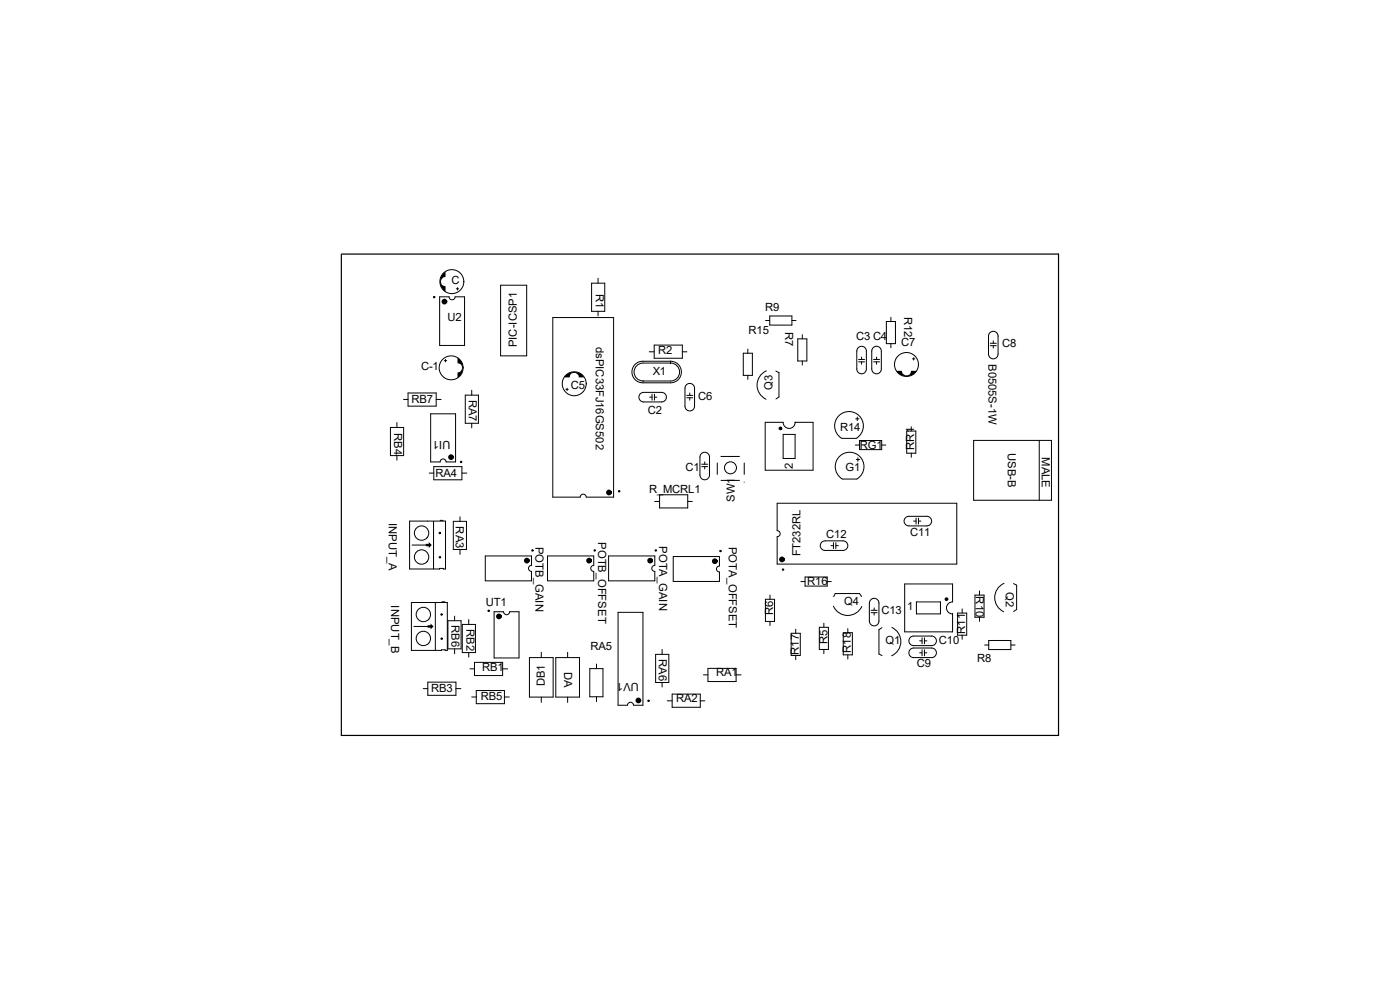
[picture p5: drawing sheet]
<svg xmlns="http://www.w3.org/2000/svg" width="297mm" height="210mm" viewBox="0 0 297 210" stroke-linecap="round" stroke-linejoin="round" font-family="sans-serif">
<g fill="#000">
<path d="M94 58l.5-.4v1.2a.97 .97 0 0 0-1 .9 .97 .97 0 0 0 1 1v1.2a2.56 2.56 0 0 1-.5-3.9z" fill-rule="evenodd"/>
<path d="M97.1 75.9a2.56 2.56 0 0 1 0 4.3v-1.2a.96 .96 0 0 0 .9-1 .96 .96 0 0 0-.9-.9z" fill-rule="evenodd"/>
<path d="M190.2 78.7h1.1a.96 .96 0 0 0 1 .9 .96 .96 0 0 0 1-.9h1.1a2.56 2.56 0 0 1-4.2 0z" fill-rule="evenodd"/>
<path d="M119.8 79.8a2.62 2.62 0 0 1 4.2 .3h-1.2a.97 .97 0 0 0-1-1 .97 .97 0 0 0-.9 1h-1.2z" fill-rule="evenodd"/>
<path d="M90.3 115.4h.7v-.4l.6 .6-.6 .7v-.4h-.7z" fill-rule="evenodd"/>
<path d="M90.7 132.6h.6v-.3l.7 .6-.7 .6v-.3h-.6z" fill-rule="evenodd"/>
</g>
<g fill="none" stroke="#000" stroke-width=".21">
<path d="M126.9 59v1.1M93.3 63h2a.64 .64 0 0 0 .6 .6 .64 .64 0 0 0 .6-.6h2.1v10.3h-5.3zM94.3 76.5h.5M94.5 76.3v.5M96.8 61.3h.5M97.1 61v.5M106.2 60.5h5.5v15h-5.5zM117.3 67.4h12.9v38.1h-5.8a.64 .64 0 0 0-.7-.7 .64 .64 0 0 0-.6 .7h-5.8zM125.5 60.1h2.8v5.9h-2.8zM126.9 66v1M137.7 74.6h1.1M138.8 73.2h6v2.8h-6z"/>
<path d="M144.8 74.6h.9M157.7 74.9h1.9v4.7h-1.9zM158.7 74v.9M158.7 79.6v.9M162.4 68h.9M162.6 78.7a3.3 3.3 0 0 0-2 3 3.3 3.3 0 0 0 1.9 3M163.3 67h4.7v2h-4.7zM164.6 78.7l.7 .3v5.2l-.7 .4M168 68h.9M169.2 71.9h2v4.7h-2zM170.2 71v.9M170.2 76.6v.8"/>
<path d="M182.1 73.8a1.02 1.02 0 0 1 1.1-.3 1.02 1.02 0 0 1 .6 1v3.8a1.02 1.02 0 0 1-1 1 1.02 1.02 0 0 1-1-1v-3.8zM182.1 76.3h1.3M182.1 76.8h1.3M182.8 75.7v.6M182.8 76.8v.5M185.2 73.8a1.02 1.02 0 0 1 1.1-.3 1.02 1.02 0 0 1 .7 1v3.8a1.02 1.02 0 0 1-1 1 1.02 1.02 0 0 1-1.1-1v-3.8zM185.3 76.3h1.3M185.3 76.8h1.3M186 75.7v.6M186 76.8v.5M188 68.2h2v4.7h-2zM189 67.3v.9"/>
<path d="M189 72.9v.9M193.6 76.1h.5M193.8 75.9v.5M210 70.6a1.02 1.02 0 0 1 1.1-.2 1.02 1.02 0 0 1 .6 .9v3.8a1.02 1.02 0 0 1-1 1 1.02 1.02 0 0 1-1-1v-3.8zM210.1 73.3h1.3M210.1 72.8h1.3M210.7 72.3v.5M210.7 73.3v.5M82.8 90.7h2.8v5.9h-2.8zM84.2 89.6v1.1M84.2 96.6v1M85.6 84.7h1"/>
<path d="M86.6 83.4h5.9v2.8h-5.9zM91.4 87.8h5.2v10.2h-2a.64 .64 0 0 0-.6-.6 .64 .64 0 0 0-.6 .6h-2zM92 99h6v2.8h-6zM92.5 84.7h1.1M98.7 83.8h2.8v6h-2.8zM100.1 82.8v1M100.1 89.8v1M120 82.6h.6M120.3 82.3v.6M135.8 83.5l.8-.3h3.8a1.02 1.02 0 0 1 1 1.1 1.02 1.02 0 0 1-1 1h-3.8a1.02 1.02 0 0 1-1-.7 1.02 1.02 0 0 1 .2-1.1zM137.8 84.3h.5M138.3 83.6v1.3"/>
<path d="M138.8 84.3h.5M138.8 83.6v1.3M142.3 81.2h-5.9a2.28 2.28 0 0 1-2.3-2.3 2.28 2.28 0 0 1 2.3-2.3h5.8a2.29 2.29 0 0 1 2.4 2.3 2.29 2.29 0 0 1-2.3 2.3M142.3 80.8a1.91 1.91 0 0 0 1.9-1.9 1.91 1.91 0 0 0-2-1.9h-5.8a1.91 1.91 0 0 0-1.9 1.9 1.91 1.91 0 0 0 2 1.9h5.8M145.6 81.6a1.02 1.02 0 0 1 1.1-.2 1.02 1.02 0 0 1 .6 .9v3.9a1.02 1.02 0 0 1-1 1 1.02 1.02 0 0 1-1-1v-3.9zM145.7 84.4h1.3M145.7 83.9h1.3M146.3 83.4v.5M146.3 84.4v.5M148.8 96.2a1.02 1.02 0 0 1 1.1-.2 1.02 1.02 0 0 1 .6 1v3.8a1.02 1.02 0 0 1-1 1 1.02 1.02 0 0 1-1-1v-3.8zM148.9 99h1.2M148.9 98.5h1.2"/>
<path d="M149.5 98v.5M149.5 99v.5M152.2 98.2v2.4M152.9 96.8h4M157.9 98.2v2.4M166.1 92.2h2.6v5.1h-2.6zM168.7 89.6h3.8v10.2h-10.2v-10.2h3.8a1.27 1.27 0 0 0 1.3 1.3 1.27 1.27 0 0 0 1.3-1.3M178.6 93h3.1a3 3 0 0 0 .7-4.6 3 3 0 0 0-4.6 0 3 3 0 0 0 .8 4.6M181.5 94.4h.9M181.5 88.9h.8M181.7 97.5h.7M181.9 88.5v.7"/>
<path d="M182 97.1v.8M182.4 93.5h4.6v1.9h-4.6zM187 94.4h.9M192.4 91.4h1.9v4.7h-1.9zM193.3 90.6v.8M193.3 96.1v.9M206.6 93.4h16.5v12.7h-16.5zM220.5 93.4v12.7M86.9 110.5h7.6v10.2h-.4v-.1h-.8v.1h-6.4zM87.4 115.6h3.9M90.6 119.1a1.52 1.52 0 0 0-.8-2.4 1.52 1.52 0 0 0-1.9 1.7 1.52 1.52 0 0 0 2.4 1l.3-.2M91.1 100.4h.9"/>
<path d="M92 110.6v10.1M93.2 113h.2v.2h-.2zM93.2 118.1h.2v.2h-.2zM93.4 110.4h.6M96.2 110.6h2.8v6h-2.8zM97.6 109.6v1M97.6 116.6v1M98 100.4h1M102.9 117.9h9.9v2a.64 .64 0 0 0-.7 .7 .64 .64 0 0 0 .7 .6v2h-9.9zM116.2 117.9h9.8v2a.64 .64 0 0 0-.7 .7 .64 .64 0 0 0 .7 .6v2h-9.8zM129.1 117.9h9.8v2a.64 .64 0 0 0-.6 .7 .64 .64 0 0 0 .6 .6v2h-9.8zM138.9 106.4h1"/>
<path d="M139.9 105h6v2.8h-6zM142.8 118.1h9.8v2a.64 .64 0 0 0-.6 .6 .64 .64 0 0 0 .6 .6v2h-9.8zM145.9 106.4h1M153 101.9h3.9M157.9 102.3h.1M164.9 106.8h38.1v12.9h-38.1v-5.9a.64 .64 0 0 0 .6-.6 .64 .64 0 0 0-.6-.6zM174.3 115l.7-.3h3.8a1.02 1.02 0 0 1 1.1 1.1 1.02 1.02 0 0 1-1.1 1h-3.8a1.02 1.02 0 0 1-.9-.7 1.02 1.02 0 0 1 .2-1.1zM176.3 115.8h.5M176.8 115.1v1.3M177.3 115.8h.5M177.3 115.1v1.3M181.8 101.6a3 3 0 0 0 .8-4.6 3 3 0 0 0-4.7 0 3 3 0 0 0 .8 4.6h3.1"/>
<path d="M192.1 109.8l.7-.3h3.8a1.02 1.02 0 0 1 1 1 1.02 1.02 0 0 1-1 1.1h-3.8a1.02 1.02 0 0 1-.9-.7 1.02 1.02 0 0 1 .2-1.1zM193.8 110.5h.5M194.3 109.9v1.3M194.8 110.5h.6M194.8 109.9v1.3M87.3 127.8h7.6v10.2h-.5v-.1h-.7v.1h-6.4zM87.8 132.9h3.8M91 136.4a1.52 1.52 0 0 0-.8-2.4 1.52 1.52 0 0 0-1.9 1.7 1.52 1.52 0 0 0 2.4 1l.3-.2M91 131.3a1.52 1.52 0 0 0-.8-2.4 1.52 1.52 0 0 0-1.9 1.7 1.52 1.52 0 0 0 2.4 1l.3-.2M92.4 127.9v10.1M93.6 130.2h.2v.3h-.2zM93.6 135.4h.2v.2h-.2z"/>
<path d="M93.8 127.7h.6M95 131.7h2.8v5.9h-2.8zM96.4 130.7v1M96.4 137.6v1.1M98.1 132.5h2.8v5.9h-2.8zM99.4 131.4v1.1M99.4 138.4v1M104.8 129.8h2a.64 .64 0 0 0 .7 .6 .64 .64 0 0 0 .6-.6h2v9.8h-5.3zM112.3 139.5h5.1v8.4h-5.1zM114.8 138.4v1.1M117.9 139.5h5v8.4h-5zM120.4 138.4v1.1"/>
<path d="M131.1 129.9h5.3v19.7h-2a.64 .64 0 0 0-.6-.6 .64 .64 0 0 0-.7 .6h-2zM139.1 138.8h2.8v6h-2.8zM140.5 137.8v1M162.4 127.1h1.9v4.7h-1.9zM163.4 126.2v.9M163.4 131.8v.9M167.8 134.3h2v4.7h-2zM168.8 133.5v.8M168.8 139v.9M169.9 123.4h.9M170.8 122.4h4.7v1.9h-4.7zM173.8 133.1h1.9v4.7h-1.9z"/>
<path d="M174.8 132.2v.9M174.8 137.8v.9M175.5 123.4h.9M176.8 128.6a3.3 3.3 0 0 0 3 2 3.3 3.3 0 0 0 3-1.9M178.9 134.2h1.9v4.7h-1.9zM179.9 133.4v.8M179.9 138.9v.9M182.8 126.5l-.4-.6h-5.2l-.3 .7M184.7 127.2a1.02 1.02 0 0 1 1.1-.2 1.02 1.02 0 0 1 .7 .9v3.9a1.02 1.02 0 0 1-1 1 1.02 1.02 0 0 1-1.1-1v-3.9zM184.8 130h1.3M184.8 129.5h1.3M185.5 129v.5"/>
<path d="M185.5 130v.5M187.1 133.2l-.6 .4v5.1l.6 .4M189.2 133.1a3.3 3.3 0 0 1 1.9 3 3.3 3.3 0 0 1-2 3M193.1 135.2l.7-.3h3.8a1.02 1.02 0 0 1 1.1 1 1.02 1.02 0 0 1-1.1 1.1h-3.8a1.02 1.02 0 0 1-.9-.7 1.02 1.02 0 0 1 .2-1.1zM193.1 137.8l.7-.3h3.8a1.02 1.02 0 0 1 1.1 1 1.02 1.02 0 0 1-1.1 1h-3.8a1.02 1.02 0 0 1-.9-.6 1.02 1.02 0 0 1 .2-1.1zM194.4 127.7h5.1v2.5h-5.1zM195.1 135.9h.5M195.1 138.5h.5M195.6 135.3v1.3M195.6 137.9v1.2M196.1 135.9h.5M196.1 135.3v1.3"/>
<path d="M196.1 137.9v1.2M196.1 138.5h.5M202.1 127.7v-3.8h-10.2v10.1h10.2v-3.7M202.1 127.7a1.27 1.27 0 0 0-1.3 1.3 1.27 1.27 0 0 0 1.3 1.2M203.2 130.1h1.9v4.7h-1.9zM204.1 129.2v.9M204.1 134.8v.8M206.8 126.2h2v4.7h-2zM207.8 125.4v.8M207.8 130.9v.9M208.9 136.8h.9M209.8 135.9h4.7v1.9h-4.7z"/>
<path d="M213 123.8a3.3 3.3 0 0 0-2 2.9 3.3 3.3 0 0 0 1.9 3.1M214.5 136.8h.8M215 123.8l.7 .3v5.2l-.7 .4M89.8 146.1h1M90.8 144.7h5.9v2.8h-5.9zM96.7 146.1h1.1M99.7 141.9h1M100.1 147.9h.9M100.7 140.5h5.9v2.8h-5.9zM101 146.5h6v2.8h-6zM106.6 141.9h1.1M107 147.9h1.1"/>
<path d="M114.8 147.9v1.1M120.4 147.9v1.1M125.1 141.8h2.8v6h-2.8zM126.5 140.9v.9M126.5 147.8v1M140.5 144.8v1M141.6 148.7h1M142.6 147.2h6v2.8h-6zM148.6 148.7h.9M149.2 143.2h1M150.2 141.8h6v2.8h-6zM156.2 143.2h1"/>
<circle cx="95.9" cy="59.7" r="2.54"/>
<circle cx="95.7" cy="78" r="2.54"/>
<circle cx="192.3" cy="77.3" r="2.54"/>
<circle cx="121.8" cy="81.4" r="2.54"/>
<circle cx="155" cy="99.2" r="1.27"/>
<circle cx="89.4" cy="113.1" r="1.53"/>
</g>
<g fill="none" stroke="#000" stroke-width=".25">
<path d="M72.4 53.9h152.2v102.1h-152.2v-102"/>
<circle cx="92.1" cy="63" r=".13"/>
<circle cx="97.8" cy="98" r=".13"/>
<circle cx="113" cy="116.8" r=".13"/>
<circle cx="126.2" cy="116.8" r=".13"/>
<circle cx="131.3" cy="104.2" r=".13"/>
<circle cx="139.1" cy="116.8" r=".13"/>
<circle cx="152.8" cy="116.9" r=".13"/>
<circle cx="103.7" cy="129.6" r=".13"/>
<circle cx="166.1" cy="120.8" r=".13"/>
<circle cx="137.6" cy="148.7" r=".13"/>
</g>
<path d="M94.6 64a.3 .3 0 0 1-.5 .2 .3 .3 0 0 1 0-.5h.3l.2 .3M96 97a.3 .3 0 0 1-.5 .2 .3 .3 0 0 1 0-.5h.3l.2 .3M111.5 118.8l.4-.1 .1 .2a.3 .3 0 0 1-.3 .3 .3 .3 0 0 1-.2-.4zM124.7 118.8l.4-.1 .2 .2a.3 .3 0 0 1-.4 .3 .3 .3 0 0 1-.2-.4zM129.5 104.5a.3 .3 0 0 1-.5 .2 .3 .3 0 0 1 0-.5h.3l.2 .3M137.7 118.8l.4-.1 .1 .2a.3 .3 0 0 1-.4 .3 .3 .3 0 0 1-.1-.4zM151.9 119.1a.3 .3 0 0 1-.4 .2 .3 .3 0 0 1 0-.5h.3l.2 .3M166.2 118.7a.3 .3 0 0 1-.5 .2 .3 .3 0 0 1 0-.5h.3l.2 .3M105.6 130.6l.4-.1 .1 .3a.3 .3 0 0 1-.4 .3 .3 .3 0 0 1-.1-.5zM135.2 148.4l.4-.1 .1 .3a.3 .3 0 0 1-.4 .3 .3 .3 0 0 1-.1-.5z" fill="none" stroke="#000" stroke-width=".61"/>
<path d="M165.4 90.7h.3v.3h-.3zM200.7 127h.2v.3h-.2z" fill="none" stroke="#000" stroke-width=".38"/>
<g font-size="2.4">
<text x="95.8" y="60.2">C</text>
<text x="126.4" y="62.4" transform="rotate(90 126.4 62.4)">R1</text>
<text x="162.3" y="66">R9</text>
<text x="94.9" y="68.1">U2</text>
<text x="158.8" y="70.8">R15</text>
<text x="166.5" y="70.4" transform="rotate(90 166.5 70.4)">R7</text>
<text x="191.8" y="67.2" transform="rotate(90 191.8 67.2)">R12</text>
<text x="109.6" y="73.7" transform="rotate(-90 109.6 73.7)">PIC-ICSP1</text>
<text x="126.4" y="73.6" transform="rotate(90 126.4 73.6)">dsPIC33FJ16GS502</text>
<text x="139.6" y="75.1">R2</text>
<text x="181.7" y="72.1">C3 C4</text>
<text x="191.2" y="73.4">C7</text>
<text x="209.7" y="77.3" transform="rotate(90 209.7 77.3)">B0505S-1W</text>
<text x="212.6" y="73.7">C8</text>
<text x="89.3" y="78.5">C-1</text>
<text x="121.1" y="82.6">C5</text>
<text x="138.5" y="79.5">X1</text>
<text x="163.9" y="82.7" transform="rotate(-90 163.9 82.7)">Q3</text>
<text x="87.3" y="85.5">RB7</text>
<text x="99.5" y="84.8" transform="rotate(90 99.5 84.8)">RA7</text>
<text x="137.5" y="87.8">C2</text>
<text x="148.1" y="84.8">C6</text>
<text x="83.6" y="91.9" transform="rotate(90 83.6 91.9)">RB4</text>
<text x="95.5" y="93.6" transform="rotate(-180 95.5 93.6)">UI1</text>
<text x="178.2" y="91.4">R14</text>
<text x="182.4" y="95.2">RG1</text>
<text x="194" y="95.4" transform="rotate(-90 194 95.4)">RR1</text>
<text x="92.4" y="101.3">RA4</text>
<text x="145.5" y="100">C1</text>
<text x="168.2" y="99.5" transform="rotate(-90 168.2 99.5)">2</text>
<text x="179.4" y="99.9">G1</text>
<text x="213.8" y="96.1" transform="rotate(90 213.8 96.1)">USB-B</text>
<text x="221" y="97" transform="rotate(90 221 97)">MALE</text>
<text x="137.7" y="104.6">R_MCRL1</text>
<text x="155.9" y="106.5" transform="rotate(-90 155.9 106.5)">SW1</text>
<text x="82.5" y="110.9" transform="rotate(90 82.5 110.9)">INPUT_A</text>
<text x="96.7" y="111.7" transform="rotate(90 96.7 111.7)">RA3</text>
<text x="193.1" y="113.7">C11</text>
<text x="113.6" y="116" transform="rotate(90 113.6 116)">POTB_GAIN</text>
<text x="126.9" y="115" transform="rotate(90 126.9 115)">POTB_OFFSET</text>
<text x="139.9" y="115.9" transform="rotate(90 139.9 115.9)">POTA_GAIN</text>
<text x="154.6" y="116" transform="rotate(90 154.6 116)">POTA_OFFSET</text>
<text x="169.8" y="118" transform="rotate(-90 169.8 118)">FT232RL</text>
<text x="175.3" y="114.1">C12</text>
<text x="171.2" y="124">R16</text>
<text x="213.4" y="125.6" transform="rotate(90 213.4 125.6)">Q2</text>
<text x="83" y="128.4" transform="rotate(90 83 128.4)">INPUT_B</text>
<text x="103.1" y="128.5">UT1</text>
<text x="164" y="130.5" transform="rotate(-90 164 130.5)">R6</text>
<text x="179.1" y="128.4">Q4</text>
<text x="187" y="130.2">C13</text>
<text x="192.4" y="129.5">1</text>
<text x="207.1" y="126.5" transform="rotate(90 207.1 126.5)">R10</text>
<text x="95.8" y="132.6" transform="rotate(90 95.8 132.6)">RB6</text>
<text x="99" y="133.4" transform="rotate(90 99 133.4)">RB2</text>
<text x="125.3" y="137.8">RA5</text>
<text x="175.6" y="136.6" transform="rotate(-90 175.6 136.6)">R5</text>
<text x="187.9" y="136.7">Q1</text>
<text x="199.2" y="136.6">C10</text>
<text x="204.8" y="134.4" transform="rotate(-90 204.8 134.4)">R11</text>
<text x="102.3" y="142.4">RB1</text>
<text x="119.7" y="142.5" transform="rotate(90 119.7 142.5)">DA</text>
<text x="139.7" y="139.7" transform="rotate(90 139.7 139.7)">RA6</text>
<text x="151.9" y="143.4">RA1</text>
<text x="169.5" y="138.9" transform="rotate(-90 169.5 138.9)">R17</text>
<text x="180.5" y="138.5" transform="rotate(-90 180.5 138.5)">R18</text>
<text x="194.5" y="141.5">C9</text>
<text x="207.3" y="140.4">R8</text>
<text x="91.5" y="146.9">RB3</text>
<text x="102" y="148.5">RB5</text>
<text x="115.6" y="145.6" transform="rotate(-90 115.6 145.6)">DB1</text>
<text x="135.6" y="144.9" transform="rotate(-180 135.6 144.9)">UV1</text>
<text x="143.4" y="149">RA2</text>
</g>
</svg>
